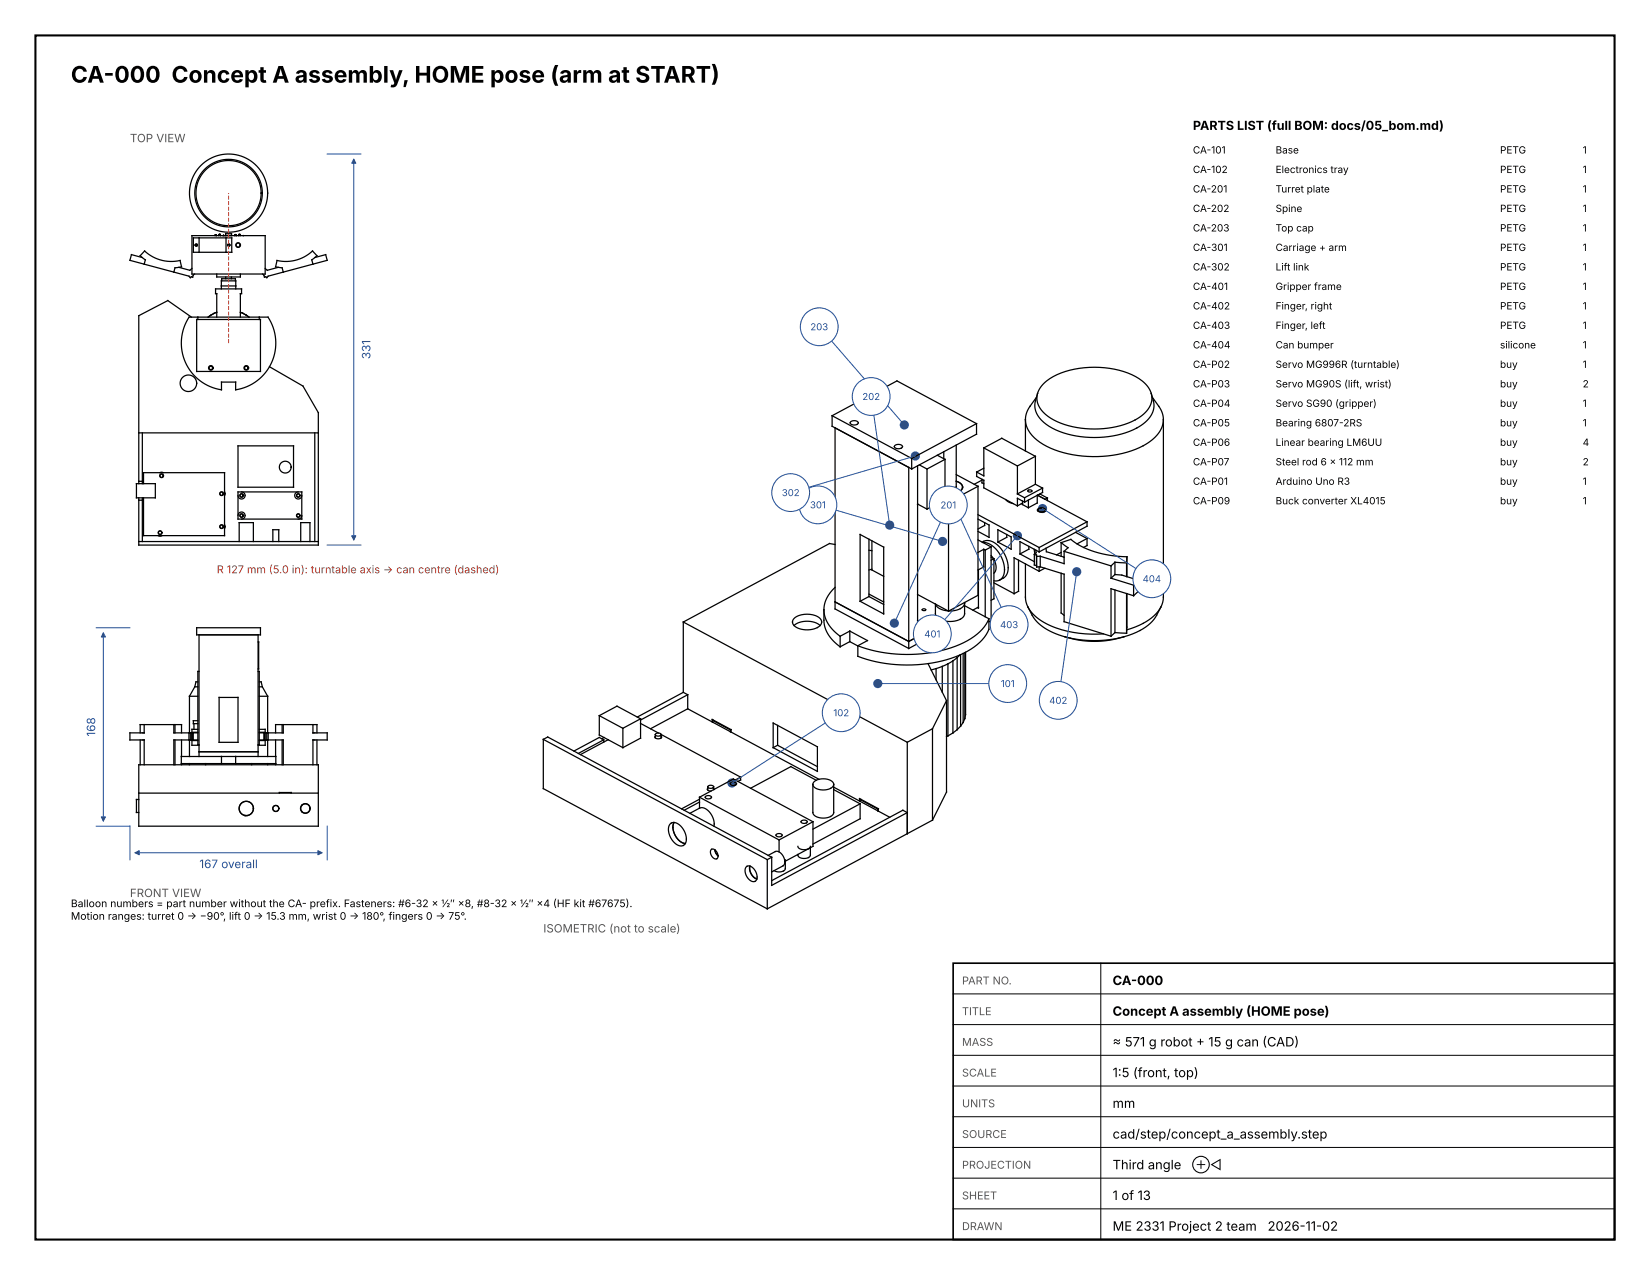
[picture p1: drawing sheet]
<svg xmlns="http://www.w3.org/2000/svg" width="279mm" height="216mm" viewBox="0 0 279 216" stroke-linecap="round" stroke-linejoin="round" font-family="sans-serif">
<path d="M6 6h267.4v203.9h-267.4z" fill="none" stroke="#000" stroke-width=".35"/>
<path d="M161.4 163.1h112v46.8h-112z" fill="none" stroke="#000" stroke-width=".28"/>
<g fill="#1f4e9a" stroke="#1f4e9a" stroke-width=".35">
<circle cx="148.6" cy="115.7" r=".6"/>
<circle cx="123.9" cy="132.6" r=".6"/>
<circle cx="151.4" cy="105.5" r=".6"/>
<circle cx="150.6" cy="88.9" r=".6"/>
<circle cx="153.1" cy="72" r=".6"/>
<circle cx="159.6" cy="91.7" r=".6"/>
<circle cx="155" cy="77.2" r=".6"/>
<circle cx="172.3" cy="90.7" r=".6"/>
<circle cx="182.3" cy="96.8" r=".6"/>
<circle cx="161.7" cy="85.8" r=".6"/>
<circle cx="176.5" cy="86.1" r=".6"/>
</g>
<path d="M161.4 178.7h112M161.4 173.5h112M161.4 168.3h112M186.4 163.1v46.8M161.4 199.5h112M161.4 194.3h112M161.4 189.1h112M161.4 183.9h112M161.4 209.9h112M161.4 204.7h112" fill="none" stroke="#000" stroke-width=".17"/>
<g fill="none" stroke="#000" stroke-width=".21">
<path d="M32.5 39.9h12.4v6.5h-12.4zM36.5 39.8l-.1 .1M36.5 39.8h.1M36.5 39.8l.2 .1M36.7 39.9h.1M37.1 39.8l-.1 .1M37.1 39.8h.1M37.2 39.7l-.1 .1M37.2 39.7h.1M37.3 39.7h.1M37.3 39.7v.2M37.9 39.9h-.1"/>
<path d="M37.9 39.9h.1M38.2 39.9v-.3h1v.3M39.8 39.9h.1M40 39.8h.1M40 39.8h-.2v.1M40 39.8v.1M40.4 39.8v.1M40.4 39.8h.1M40.6 39.7l-.2 .1M40.6 39.7h.1M40.6 39.7v.1M40.6 39.8h.1"/>
<path d="M40.7 39.8v.1M41.2 39.9h.1M24.1 43.6l-1.8-.5-.3 1 10 2.7 .2 .2 .2-.1h.2l.1-.3 .2-.2M24.4 44.7l.2-.7-.9-.7 .8-.8a6.6 6.6 0 0 0 6 1.6l.2 1.1-1.1 .2-.2 .7M30.3 45.3l1.8 .5 .4-.3M32 53.7h13.4a8 8 0 0 1-5.5 12.3v-1.3h-2.4v1.3a8 8 0 0 1-5.5-12.3zM32.4 53.7l-4-2.8-4.9 2.6v28.4M32.7 40.3h6.5v2.4h-6.5zM33.3 54.1h10.8v8.8h-10.8zM33.5 53.7v.4M33.7 40.3v2.4M35.6 53.4l-.4 .3"/>
<path d="M35.6 53.4l-.3 .3M36.3 53.1l.4-.2zM36.3 53.1l-.7 .3M36.7 46.4v.5h4v-.5M36.7 53.7v-4h-.2v-.8h4.4v.8h-.2v4M37.5 48.9v-1.3h2.4v1.3M37.5 48.4h2.4M37.5 47.6v-.4h2.4v.4M38.2 46.9v.3M38.3 40.3v2.4M39.2 46.9v.3M40.7 52.9l.4 .1"/>
<path d="M41.1 53l.6 .4M41.7 53.4l.5 .3zM43.9 53.7v.4M47.1 45.3l-1.8 .5-.4-.3M53 44.7l-.2-.7 .9-.7-.8-.8a6.6 6.6 0 0 1-6 1.6l-.2 1.1 1.1 .2 .2 .7M53.3 43.6l1.8-.5 .3 1-10 2.7-.2 .2-.2-.1h-.2l-.1-.3-.2-.2M23.5 73.3h30.4M24.1 73.3v8.6M40.3 75.5h9.4v7h-9.4zM45.6 62.1l5.7 3.3 2.6 4.5v22.4h-30.4v-8M53.3 73.3v18.4M140.9 70.4v1.8l13.5 7.2"/>
<path d="M140.9 70.4l11-5.9 13.5 7.2M140.9 70.4l13.5 7.2M141.4 72.4v30.7l12.5 6.7M144.1 71.4l.5-.2a.42 .42 0 0 1 .6 .1 .42 .42 0 0 1 0 .5 .79 .79 0 0 1-1.2-.3zM151.6 75.4l.5-.1a.42 .42 0 0 1 .5 0 .42 .42 0 0 1 .1 .5 .79 .79 0 0 1-1.2-.3zM153.9 79.1v30.7M154.4 77.6v1.8M155.4 78.9v27.7l1.5-.8M155.7 78.7l1.3 .7M157 79.4v6.8M158.7 77.1l1.3 .7M159.8 76.5v1.2"/>
<path d="M160 77.8l-3 1.6M160 77.8v6.8l-3 1.6M161.9 75.4v7.1M165.4 71.7l-11 5.9M165.4 71.7v1.8l-11 5.9M165.4 79.9v.8l1.2 .6v1.3l5.7 3.1M166.6 75.8v4.8l-1.2-.7M166.6 75.8l5.7 3.1M166.6 75.8l3-1.6 5.7 3.1M166.6 79.3l-1.2 .6M172.3 78.9v4.7M173.6 71v.3a4.8 4.8 0 0 0 2.5 3.6 18.5 18.5 0 0 0 13.2 2.1 11 11 0 0 0 6.8-3.6 3.9 3.9 0 0 0 .9-2.4"/>
<path d="M173.6 71v5.4M175.3 77.3v4.7M175.3 77.3l-3 1.6M175.5 67.3l-1.1 1.5a3.8 3.8 0 0 0-.8 2.2M175.7 66.6l-.4 1.2a3.6 3.6 0 0 0 1.9 4.1 15.9 15.9 0 0 0 12 1.8 8.8 8.8 0 0 0 5.7-3.3 3.1 3.1 0 0 0 .4-2.6l-.4-1.2M175.7 66.6l-.1 .6a3.7 3.7 0 0 0 1.9 3.3 15.7 15.7 0 0 0 12.2 1.6 7.6 7.6 0 0 0 5-3.3l.3-1-.1-1.2M175.7 66.6a5.3 5.3 0 0 1 3.3-3.1 16.1 16.1 0 0 1 13.9 .6 4.7 4.7 0 0 1 2 2.5M195.1 67.3l1.1 1.5a3.8 3.8 0 0 1 .8 2.2M197 71v30.1l-.1 .9-.3 .8M23.1 81.9h3.2v2.4h-3.2zM23.5 91.7h30.4M23.5 84.7h.6"/>
<path d="M23.5 81.5h.6M24.1 84.3v7.4M24.3 81.9v-1.9h13.7v10.7h-13.7v-6.4M26.8 90.7l.3 .1 .3-.1M27.1 80h.6M38 88.8l.1 .4-.1 .3M38 83.3l.1 .3-.1 .3M40.3 87.3a.6 .6 0 0 1 .6-.6 .6 .6 0 0 1 .6 .6 .6 .6 0 0 1-.6 .6M40.3 83.3h10.8v4.6h-10.8zM40.5 91.7v-3.2h2.4v3.2M40.9 83.3a.6 .6 0 0 1 .6 .6 .6 .6 0 0 1-.6 .6 .6 .6 0 0 1-.6-.6M46.2 91.7v-2h1v2"/>
<path d="M50.5 83.3a.6 .6 0 0 0-.6 .6 .6 .6 0 0 0 .6 .6 .6 .6 0 0 0 .6-.6M50.9 91.7v-3.2h1.6v3.2M51.1 87.3l-.1 .4-.5 .2M141.4 99.5a5.1 5.1 0 0 0-1.9 3.7M141.4 92.2l-.9-.2-24.8 13.3M145.6 90.5l4 2.1v11.4l-4-2.2zM147.1 93.2l.5 .1M147.1 91.3v9.7M147.6 96.4l-.5 .1M147.6 91.6v4.9l2 1.1M155.4 85.4l1.6 .8M155.4 85.4h.1"/>
<path d="M159.9 84.6l.7 .4M160.6 85v18.5M161.9 81.5a1.04 1.04 0 0 1 1 1.3 2.69 2.69 0 0 1-2.9 .7 2.57 2.57 0 0 0 2.9-.8 1.08 1.08 0 0 0-1-1.2zM161.9 82.4a1.22 1.22 0 0 1-1.9 .4M161.9 80.4l3.7 1.9M163 82.5v.2M165.6 87.9l1.9 1v2.1l-1.9-1M165.6 82.3v18.5l-5 2.7M165.6 82.3l-5 2.7M165.6 91.4l2.2 1.2M165.6 87.2l10.4 5.5M165.7 96.5v6.5l-.2-.1"/>
<path d="M166.3 81.3l-1.3 .7M166.3 81.2v.6l.3 .1M166.3 91.8a2 2 0 0 1 2.6 .5 4.5 4.5 0 0 1 1.5 5.1l-.3 .4-.8 .4M166.4 91.9a4.1 4.1 0 0 1 3.5 3.3 2.53 2.53 0 0 1-.6 3M166.6 93v3l-1 .5M166.6 93l-1 .5M166.6 93l.2 .2M166.7 88.5v.5l-1.1 .6M166.8 93.2v11.2M167.8 94.1l.4 .4M167.8 92.6l-1 .6M167.8 92.6v12.5l-.3 .2"/>
<path d="M167.8 94.4l.5 .2M168.3 94.7a1.8 1.8 0 0 1 0 2.4M168.3 94.6v6.8l-.5 .2M168.3 94.6l-.5 .3M168.3 98.7l3.4 1.8M169 89.7l2.2 1.2v2.1l-2.2-1.2zM169.3 98.2l-.5 .2h-.5M170.3 84.6a2.02 2.02 0 0 0 1.3 .7M170.5 90.5v.5l-1.5 .8M172.3 83.6l1.2 .7M172.5 94.9v5.2l-.8 .4M172.7 93.8l2.4 1.3"/>
<path d="M173.1 84.8v.6l1 .6M173.1 85.3h-.1M173.1 85.2l-.8 .5M173.5 85l-1.2-.6v1.3M173.5 84.3v.7M173.6 95.5v5.6l.1 .9 .4 .8M174.1 83.1v-.1a.28 .28 0 0 1 .4-.1 .28 .28 0 0 1 .1 .4h-.3l-.2-.1zM174.1 84.7v1.3M174.2 92.5v.5l-1.5 .8M175.1 93l.1 .8M175.1 93.9v1.8l.4 .1M175.1 93.9l.4 .1"/>
<path d="M175.3 82l-3 1.6M175.3 82l1.2 .7M175.4 93.2l.1 .4-.4 .3M175.5 95.8v.2M175.5 94v.2M175.5 94v1.8M175.5 94.2v1.8M175.6 83.9v1.3l-1.5 .8M175.7 83.9l8.4 4.5M175.7 86.4a.74 .74 0 0 0 1.3 0M175.7 86.4a.74 .74 0 0 1 1.3 0M175.7 86.4v.1"/>
<path d="M175.8 86.2l.6-.2a.42 .42 0 0 1 .5 .1 .42 .42 0 0 1 0 .5 .79 .79 0 0 1-1.2-.3zM176 96.7l-4.3-2.2v6M176 92.7v.8M176 96v.7M176 93.5l-3.3-1.8v2.1M176.1 83.7l1.3 .6M176.1 96l4.1 1.2v8.1l7.9 2.4M176.1 96h-.6M176.1 94.2v1.8M176.1 94.2h-.6M176.5 82.7v.7l-3 1.6M176.5 82.7l-3 1.6"/>
<path d="M176.9 96.2l-.9 .5M177 86.4v.1M177.1 92.8l.1 .6 3 1M177.4 84.3l-.4 .2M177.4 84.3v.5M179.7 91.9l1.2 .8-.7 .7M179.7 91.9l1.6-.6a15.5 15.5 0 0 0 9.5 3M179.7 93.5l-.8 .5M179.7 97.1v6.7l.5 .4M179.7 91.9v2.3M180.2 93.4v2l-4.1-1.2M180.2 93.4l7.9 2.4"/>
<path d="M182.1 90.1l2 1.1M184.1 91.2v1.2l-.6 .3M184.1 91.2l-1.7 .9M184.1 88.4v.7l-8.1 4.4M184.1 88.4l-8.1 4.3M188.1 97.9l3.9 1.2M188.1 95.8v2.1M188.8 95.2l2 .1M188.8 95.2l-.7 .6M188.8 97.3l-.7 .6M188.8 95.2v2.1M188.8 99.9v7.2"/>
<path d="M188.8 97.3l1.2 .1 2.8 .9M190.8 95.3v2.3M190.8 94.3v1M190.8 94.3v3.3M192 99.1v1.8M192.8 98.3l-.8 .8M192.8 98.3v1.8l-.8 .8M32.1 117.9h1.4M32.1 117.9v6.2M33 116.3h.5M33 116.3l-.9 1.6M33.3 106.3h10.8v1.2h-10.8z"/>
<path d="M33.5 115.5h-.3l-.2 .8M33.7 107.5v20.6M33.7 113.7h-.2v12.4h.2M37.1 118.1h3.2v7.6h-3.2zM43.7 107.5v20.6M43.7 108.7h.1v4.6h-.1M43.7 113.7h.2v12.4h-.2M43.9 117.9h1.4M43.9 116.3h.5M43.9 115.5h.3l.2 .8M44.4 116.3l.9 1.6M45.3 117.9v6.2"/>
<path d="M115.7 105.3v11.9M115.7 105.3l37.9 20.4M115.7 117.2l-7.8 4.2M115.7 117.2l.8 .4M116.5 117.6l-8 4.3M116.5 117.6v2.4M134.5 105.9a3.7 3.7 0 0 1 4.4 0M134.5 104.7a3.5 3.5 0 0 1 4.5 .2 1.07 1.07 0 0 1-.9 1.5 3.6 3.6 0 0 1-3.8-.7l-.1-.5zM139.5 103.2v1.8a5.8 5.8 0 0 0 2.8 4.5M139.5 103.2a5.8 5.8 0 0 0 2.8 4.5M141.4 101.9l12.5 6.7 4-2.1M142.3 107.7v1.8"/>
<path d="M143.9 108.6l1.4 .8M143.9 108.6l-1.6 .9M143.9 106.9v1.7M143.9 106.9l-1.6 .8M143.9 106.9l3 1.6-1.6 .8M147.1 100.6l2.5 1.3M147.1 101l2.5 1.4M147.1 101l-1.5 .8M155.4 105l1.5 .8M155.4 100.7l5.2 2.8M156.2 103.2a.31 .31 0 0 1 .3-.1 .31 .31 0 0 1 .2 .2 .31 .31 0 0 1-.3 .1 .31 .31 0 0 1-.2-.2zM156.9 105.9l1 .6"/>
<path d="M156.9 105.8v1.2M157.1 112.4l3.2 6.2M157.9 106.5v1.2l-4 2.1M158.4 102.3a2.06 2.06 0 0 0 2.1 1.1M158.5 113.2v1.9M158.5 113.2l-.8 .2M159.6 112.8l-1.1 .4M159.6 112.8v4.4M160.3 118.6l-2.4 4.8M160.3 118.6v15.5l-2.4 4.8M160.5 112.4l-.9 .4M160.5 112.4v12.2"/>
<path d="M161.4 111.9l-.9 .5M161.4 111.9v12.2M162.1 111.4l-.7 .5M162.1 111.4v12.2M162.5 110.9l-.4 .5M162.7 110.9v12.1M163.1 110.7v11.6M163.3 102v.1M163.3 102.1v1.8a1.6 1.6 0 0 1-1.6 1.3 2.94 2.94 0 0 1-3.3-1.1v-1.8M163.3 102.1a1.96 1.96 0 0 1-2.1 1.3l-.5 .1M163.3 102.6l4.2 2.2M163.4 110.5v11.2"/>
<path d="M163.5 110.4v10.6l-.1 .7M165.7 102.8l-1 .5M167.5 104.8a3.8 3.8 0 0 1-1.2 3.6 15.5 15.5 0 0 1-9.3 4 24.4 24.4 0 0 1-11.7-1.3v-1.8M167.5 104.8a9.2 9.2 0 0 1-5.7 4.6 24.5 24.5 0 0 1-16.5-.1M174.1 102.8l.7 1.4a8.7 8.7 0 0 0 5.6 3.6M174.1 102.8a8.8 8.8 0 0 0 5.7 3.8l2.9 .6 2.1 .2 2.1-.1M180.4 107.8a19.6 19.6 0 0 0 9.9 0M180.4 107.8a16.4 16.4 0 0 0 9.9 0M188.8 107.1l2 .1M188.8 107.1l-.7 .6M190.8 100.5v6.7M192 100.9l-3.9-1.2v8"/>
<path d="M196.6 102.8a6.9 6.9 0 0 1-2.2 3.1l-2 1.2-2.1 .7M196.6 102.8a9 9 0 0 1-5.8 3.9M23.5 129.5h30.4v10.4h-30.4zM23.5 134.3h30.4M23.5 135.4h-.4v2.2h.4M23.7 125.3v4.2M24.1 124.1h.3M24.1 125.3h.3M24.4 122.7h-.7v1.4M24.4 124.1h-2.4v1.2h2.4M24.4 122.7h5.2M24.4 122.7v1.4"/>
<path d="M24.4 125.3v4.2M29.4 122.7v1.4h4.1M29.6 122.7h1.1v1.4M29.6 122.7v1.4M29.6 125.3v4.2M30.7 125.3v2.8M30.7 129.3v.2M32 124.1v1.2M32.1 125.3v2.8M32.1 129.3v.2M32.2 124.1v1.2M32.4 124.1v1.2"/>
<path d="M32.6 124.1v1.2M32.7 124.1v1.2M32.8 122.5v1M33.5 125.4h-1v.8h1.2M33.5 123.5h-1v.5h1M33.5 122h-.8v.5h.8M33.5 125.3h-4.1v4.2M33.7 127.3h10M34.8 129.3v.2M37.5 128.1h-6.8v1.2h6.8M37.5 128.1v1.2M37.5 129.3h2.4"/>
<path d="M37.5 128.1h2.4M39.9 128.1h6.8v1.2h-6.8M39.9 128.1v1.2M41.5 138.1h.1M41.5 138.1h.4M42.6 129.3v.2M43.9 125.4h1v.8h-1.2M43.9 123.5h1v.5h-1M43.9 125.3h4.1v4.2M44.7 124.1v1.2M44.8 124.1v1.2M45 124.1v1.2"/>
<path d="M45.2 124.1v1.2M45.3 125.3v2.8M45.3 129.3v.2M45.4 124.1v1.2M46.7 125.3v2.8M46.7 129.3v.2M47.3 134.3v-.1h2v.1M47.8 122.7h-1.1v1.4M47.8 122.7v1.4M47.8 125.3v4.2M47.8 122.7h5.2M48 122.7v1.4h-4.1"/>
<path d="M51.1 136.3v.1M51.1 137.4v.1M53 122.7h.7v1.4M53 124.1h.3M53 125.3h.3M53 124.1h2.4v1.2h-2.4M53 122.7v1.4M53 125.3v4.2M53.7 125.3v4.2M92 125.2v8.3l37.9 20.4M92 125.2l.7-.4 38 20.4M92 125.2l37.9 20.4"/>
<path d="M101.5 121.2v3.3l4 2.1M101.5 121.2l4 2.1M101.5 121.2l3-1.6 4 2.1M102.2 125.3l-.7-.4-4.3 2.3M102.2 125.3l-4.3 2.3M102.2 125.3v.4M102.3 124.9l-.4 .2M103 125.3l-4.7 2.5M105.5 123.3v3.3M108.5 121.7v3.3l-3 1.6M108.5 122.5l3 1.6M108.5 121.7l-3 1.6"/>
<path d="M111 124.4a.59 .59 0 0 0 1 0M111 124.4a.59 .59 0 0 1 1 0M111 124.7a.39 .39 0 0 0 .1 .4 .39 .39 0 0 0 .5 0 .31 .31 0 0 0 .3-.1 .31 .31 0 0 0 .1-.3M111 124.4v.6M112 124.4l13.4 7.2M112 124.4v.6M113.5 139.5a1.26 1.26 0 0 1 1.8 .4 2.4 2.4 0 0 1 .5 3.2 1.36 1.36 0 0 1-1.7-.6 2.41 2.41 0 0 1-.6-3zM114.1 139.3a2.83 2.83 0 0 0 1.9 3.6M114.2 139.3a2.76 2.76 0 0 0 1.9 3.5M116.5 120l4.2 2.3M116.5 120l-6.3 3.4M118.4 136.9a2.02 2.02 0 0 1 2.3 1.5l.2 .9v.6"/>
<path d="M118.4 136.9l-1.6 .8M118.4 135.3l-3 1.7M118.4 135.8l-2.5 1.4M118.4 135v1.9M118.4 135l5.8-3.1 13.5 7.2M118.4 135l13.5 7.2M119.5 134.8a.55 .55 0 0 1 .6-.2 .55 .55 0 0 1 .4 .5 .62 .62 0 0 1-1.1-.2zM119.9 133.2a.59 .59 0 0 0 .9 0M119.9 133.2a.59 .59 0 0 1 .9 0M119.9 133.5a.29 .29 0 0 0 0 .3 .29 .29 0 0 0 .3 .1h.2M119.9 133.2v.6M120.6 122.2v-.4l3.2 1.7v.5"/>
<path d="M120.7 122.3l18 9.7M120.7 122v.3M120.7 122l3 1.6M120.8 121.9l-.1 .1M120.8 133.5l.1 .2M120.8 133.2v.5M123.7 123.6v.3M123.7 132.6a.55 .55 0 0 1 .6-.2 .55 .55 0 0 1 .4 .4 .62 .62 0 0 1-1-.1zM123.8 123.6h-.1M125.4 131.6l-.9 .5M125.4 131.6v.5l-.5 .2M130.9 122.4l7.5 4.1v4.1l-7.5-4z"/>
<path d="M131.7 122.8v3.4M131.7 126.2l6.7 3.6M131.7 126.2l-.8 .4M135.7 139a.55 .55 0 0 1 .6-.2 .55 .55 0 0 1 .4 .4 .62 .62 0 0 1-1.1-.1zM137.6 132.8v4.8a1.76 1.76 0 0 0 2.2 .9 1.3 1.3 0 0 0 1.4-.9v-4.8M137.6 132.8a1.76 1.76 0 0 0 2.2 1 1.3 1.3 0 0 0 1.4-1M137.6 132.8a1.06 1.06 0 0 1 1.1-.9 2.04 2.04 0 0 1 2.5 .8v.1M137.7 139.1l-5.8 3.1M137.7 139.1v4.2l-4.8 2.6M138.2 132.1l-4.3-2.3-6.8 3.7M141.2 133.3l9.5 5.1M141.2 133.7l4.4 2.4"/>
<path d="M145.5 135.6v-.4l3.2 1.7M145.6 136.1v2.5l-7.9 4.3M145.6 135.4v.3M145.6 135.4l3 1.6M145.6 136.1l-7.9 4.3M145.8 135.3l-.2 .1M148.6 137v.3M148.7 136.9v.5M148.7 137h-.1M153.6 125.7v15.5M157.9 123.4l-4.3 2.3M157.9 138.9l-28 15"/>
<path d="M157.9 123.4v15.5M160.5 124.6l-.2 .1M161.4 124.1l-.9 .5M162.1 123.6l-.7 .5M162.7 123l-.6 .6M163.1 122.3l-.4 .7M163.4 121.7l-.3 .6M114 140.1h-.1M120.4 143.9a.73 .73 0 0 1 1.1 .6 .55 .55 0 0 1 .1 .6 .55 .55 0 0 1-.6 .3 1.19 1.19 0 0 1-.6-1.5zM121 143.9l.2 .6 .4 .4-.4-.4-.1-.6M126.4 146.8a1.14 1.14 0 0 1 1.6 .8 1.09 1.09 0 0 1-.3 1.7 1.8 1.8 0 0 1-1.3-2.5zM127 146.7a2.03 2.03 0 0 0 1.2 2.2"/>
<path d="M127 146.7a1.91 1.91 0 0 0 1.2 2.1M129.9 145.6v8.3M130.1 144.8l1.2-.6a1.6 1.6 0 0 1 1.6 1.7l-.3 .7-1.9 1M130.7 145.2l-.8 .4M130.7 145.2v4.7l22.9-12.3-.7-.4-22.2 11.9M131.5 141.3a.55 .55 0 0 1 .5-.2 .55 .55 0 0 1 .4 .4 .62 .62 0 0 1-1-.1zM131.9 142.2v2.1M133 145.8v1.3a1.33 1.33 0 0 1-1.9 .3M133 145.6l-.1 .2M135.1 143.3a.93 .93 0 0 0 1.3 .6l.6-.3 .2-.3M137.2 143.6v1.2a1.27 1.27 0 0 1-2.1 0v-.1"/>
<circle cx="38.7" cy="32.7" r="5.7"/>
<circle cx="38.7" cy="32.7" r="5.5"/>
<circle cx="38.7" cy="32.7" r="6.6"/>
<circle cx="33.2" cy="41.5" r=".2"/>
<circle cx="33.2" cy="41.5" r=".17"/>
<circle cx="38.7" cy="41.5" r=".2"/>
<circle cx="38.7" cy="41.5" r=".17"/>
<circle cx="40.3" cy="41.5" r=".35"/>
<circle cx="40.3" cy="41.5" r=".39"/>
<circle cx="31.9" cy="64.9" r="1.4"/>
<circle cx="35.7" cy="62.3" r=".29"/>
<circle cx="35.7" cy="62.3" r=".39"/>
<circle cx="41.7" cy="62.3" r=".29"/>
<circle cx="41.7" cy="62.3" r=".39"/>
<circle cx="48.3" cy="79.1" r="1"/>
<circle cx="27.1" cy="90.2" r=".28"/>
<circle cx="27.1" cy="90.2" r=".32"/>
<circle cx="27.4" cy="80.6" r=".28"/>
<circle cx="27.4" cy="80.6" r=".32"/>
<circle cx="37.5" cy="83.6" r=".32"/>
<circle cx="37.5" cy="89.2" r=".32"/>
<circle cx="37.5" cy="83.6" r=".28"/>
<circle cx="37.5" cy="89.2" r=".28"/>
<circle cx="40.9" cy="87.3" r=".26"/>
<circle cx="40.9" cy="83.9" r=".3"/>
<circle cx="40.9" cy="87.3" r=".3"/>
<circle cx="40.9" cy="83.9" r=".26"/>
<circle cx="50.5" cy="87.3" r=".26"/>
<circle cx="50.5" cy="83.9" r=".3"/>
<circle cx="50.5" cy="87.3" r=".3"/>
<circle cx="50.5" cy="83.9" r=".26"/>
<circle cx="41.7" cy="136.9" r="1.22"/>
<circle cx="41.7" cy="136.9" r="1.2"/>
<circle cx="46.7" cy="136.9" r=".5"/>
<circle cx="46.7" cy="136.9" r=".52"/>
<circle cx="51.7" cy="136.9" r=".78"/>
<circle cx="51.7" cy="136.9" r=".82"/>
</g>
<g fill="none" stroke="#1f4e9a" stroke-width=".17">
<path d="M55.4 26.1h5.7M59.9 26.9v64.5M138.7 55.3l14.4 16.7M147.5 67.1l3.1 21.8M155 77.2l-21.1 6.2M55.4 92.3h5.7M138.5 85.5l21.1 6.2M160.6 85.5l-9.2 20M161.7 85.8l9.2 20M172.3 90.7l-14.4 16.6M176.5 86.1l18.5 11.9M182.3 96.8l-3.1 21.8"/>
<path d="M16.3 106.3h5.7M17.5 107.2v31.8M148.6 115.7h22M16.3 139.9h5.7v5.7M55.4 139.9v5.7M142.4 120.7l-18.5 11.9M22.9 144.4h31.6"/>
</g>
<path d="M38.7 58.1v-25.4" fill="none" stroke="#c0392b" stroke-width=".18" stroke-dasharray=".7 .3" stroke-linecap="butt"/>
<g fill="#1f4e9a" stroke="#1f4e9a" stroke-width=".17">
<path d="M53.8 144l.7 .4-.7 .4z"/>
<path d="M22.9 144.4l.7-.4v.8z"/>
<path d="M17.5 107.2l.4 .7h-.8z"/>
<path d="M17.1 138.3h.8l-.4 .7z"/>
<path d="M59.9 26.9l.4 .8h-.7z"/>
<path d="M59.6 90.7h.7l-.4 .7z"/>
</g>
<g fill="#fff" stroke="#1f4e9a" stroke-width=".18">
<circle cx="170.6" cy="115.7" r="3.2"/>
<circle cx="142.4" cy="120.7" r="3.2"/>
<circle cx="160.6" cy="85.5" r="3.2"/>
<circle cx="147.5" cy="67.1" r="3.2"/>
<circle cx="138.7" cy="55.3" r="3.2"/>
<circle cx="138.5" cy="85.5" r="3.2"/>
<circle cx="133.9" cy="83.4" r="3.2"/>
<circle cx="157.9" cy="107.3" r="3.2"/>
<circle cx="179.2" cy="118.6" r="3.2"/>
<circle cx="170.9" cy="105.8" r="3.2"/>
<circle cx="195" cy="98" r="3.2"/>
</g>
<text font-size="3.9" x="12" y="14">CA-000 Concept A assembly, HOME pose (arm at START)</text>
<g font-size="2.2">
<text x="188.4" y="166.8">CA-000</text>
<text x="188.4" y="172">Concept A assembly (HOME pose)</text>
<text x="188.4" y="177.2">≈ 571 g robot + 15 g can (CAD)</text>
<text x="188.4" y="182.4">1:5 (front, top)</text>
<text x="188.4" y="187.6">mm</text>
<text x="188.4" y="198">Third angle</text>
<text x="188.4" y="192.8">cad/step/concept_a_assembly.step</text>
<text x="201.8" y="198">⊕◁</text>
<text x="188.4" y="203.2">1 of 13</text>
<text x="188.4" y="208.4">ME 2331 Project 2 team</text>
<text x="214.7" y="208.4">2026-11-02</text>
</g>
<text font-size="2.1" x="202" y="22">PARTS LIST (full BOM: docs/05_bom.md)</text>
<g font-size="2" fill="#1f4e9a">
<text x="62.7" y="60.8" transform="rotate(-90 62.7 60.8)">331</text>
<text x="16.1" y="124.7" transform="rotate(-90 16.1 124.7)">168</text>
<text x="33.8" y="147">167 overall</text>
</g>
<g font-size="1.9" fill="#555">
<text x="22" y="24.1">TOP VIEW</text>
<text x="22" y="151.9">FRONT VIEW</text>
<text x="92" y="157.9">ISOMETRIC (not to scale)</text>
</g>
<text font-size="1.8" fill="#c0392b" x="36.7" y="97.1">R 127 mm (5.0 in): turntable axis → can centre (dashed)</text>
<g font-size="1.8">
<text x="12" y="153.6">Balloon numbers = part number without the CA- prefix. Fasteners: #6-32 × ½″ ×8, #8-32 × ½″ ×4 (HF kit #67675).</text>
<text x="12" y="155.7">Motion ranges: turret 0 → −90°, lift 0 → 15.3 mm, wrist 0 → 180°, fingers 0 → 75°.</text>
</g>
<g font-size="1.8" fill="#555">
<text x="162.9" y="166.7">PART NO.</text>
<text x="162.9" y="171.9">TITLE</text>
<text x="162.9" y="177.1">MASS</text>
<text x="162.9" y="182.3">SCALE</text>
<text x="162.9" y="187.5">UNITS</text>
<text x="162.9" y="197.9">PROJECTION</text>
<text x="162.9" y="192.7">SOURCE</text>
<text x="162.9" y="203.1">SHEET</text>
<text x="162.9" y="208.3">DRAWN</text>
</g>
<g font-size="1.7">
<text x="202" y="26">CA-101</text>
<text x="202" y="29.3">CA-102</text>
<text x="216" y="26">Base</text>
<text x="216" y="29.3">Electronics tray</text>
<text x="254" y="26">PETG</text>
<text x="254" y="29.3">PETG</text>
<text x="268" y="26">1</text>
<text x="268" y="29.3">1</text>
<text x="202" y="32.6">CA-201</text>
<text x="202" y="35.9">CA-202</text>
<text x="216" y="32.6">Turret plate</text>
<text x="216" y="35.9">Spine</text>
<text x="254" y="32.6">PETG</text>
<text x="254" y="35.9">PETG</text>
<text x="268" y="32.6">1</text>
<text x="268" y="35.9">1</text>
<text x="202" y="39.2">CA-203</text>
<text x="216" y="39.2">Top cap</text>
<text x="254" y="39.2">PETG</text>
<text x="268" y="39.2">1</text>
<text x="202" y="42.5">CA-301</text>
<text x="202" y="45.8">CA-302</text>
<text x="216" y="42.5">Carriage + arm</text>
<text x="216" y="45.8">Lift link</text>
<text x="254" y="42.5">PETG</text>
<text x="254" y="45.8">PETG</text>
<text x="268" y="42.5">1</text>
<text x="268" y="45.8">1</text>
<text x="202" y="49.1">CA-401</text>
<text x="202" y="52.4">CA-402</text>
<text x="216" y="49.1">Gripper frame</text>
<text x="216" y="52.4">Finger, right</text>
<text x="254" y="49.1">PETG</text>
<text x="254" y="52.4">PETG</text>
<text x="268" y="49.1">1</text>
<text x="268" y="52.4">1</text>
<text x="202" y="55.7">CA-403</text>
<text x="202" y="59">CA-404</text>
<text x="216" y="55.7">Finger, left</text>
<text x="216" y="59">Can bumper</text>
<text x="254" y="55.7">PETG</text>
<text x="254" y="59">silicone</text>
<text x="268" y="55.7">1</text>
<text x="268" y="59">1</text>
<text x="202" y="62.3">CA-P02</text>
<text x="202" y="65.6">CA-P03</text>
<text x="216" y="62.3">Servo MG996R (turntable)</text>
<text x="216" y="65.6">Servo MG90S (lift, wrist)</text>
<text x="254" y="62.3">buy</text>
<text x="254" y="65.6">buy</text>
<text x="268" y="62.3">1</text>
<text x="268" y="65.6">2</text>
<text x="202" y="68.9">CA-P04</text>
<text x="216" y="68.9">Servo SG90 (gripper)</text>
<text x="254" y="68.9">buy</text>
<text x="268" y="68.9">1</text>
<text x="202" y="72.2">CA-P05</text>
<text x="202" y="75.5">CA-P06</text>
<text x="216" y="72.2">Bearing 6807-2RS</text>
<text x="216" y="75.5">Linear bearing LM6UU</text>
<text x="254" y="72.2">buy</text>
<text x="254" y="75.5">buy</text>
<text x="268" y="72.2">1</text>
<text x="268" y="75.5">4</text>
<text x="202" y="78.8">CA-P07</text>
<text x="202" y="82.1">CA-P01</text>
<text x="216" y="78.8">Steel rod 6 × 112 mm</text>
<text x="216" y="82.1">Arduino Uno R3</text>
<text x="254" y="78.8">buy</text>
<text x="254" y="82.1">buy</text>
<text x="268" y="78.8">2</text>
<text x="268" y="82.1">1</text>
<text x="202" y="85.4">CA-P09</text>
<text x="216" y="85.4">Buck converter XL4015</text>
<text x="254" y="85.4">buy</text>
<text x="268" y="85.4">1</text>
</g>
<g font-size="1.6" fill="#1f4e9a">
<text x="137.2" y="55.9">203</text>
<text x="146" y="67.7">202</text>
<text x="132.4" y="84">302</text>
<text x="137.2" y="86.1">301</text>
<text x="159.2" y="86.1">201</text>
<text x="193.5" y="98.6">404</text>
<text x="156.5" y="107.9">401</text>
<text x="169.3" y="106.4">403</text>
<text x="169.5" y="116.3">101</text>
<text x="177.7" y="119.2">402</text>
<text x="141.1" y="121.3">102</text>
</g>
</svg>
